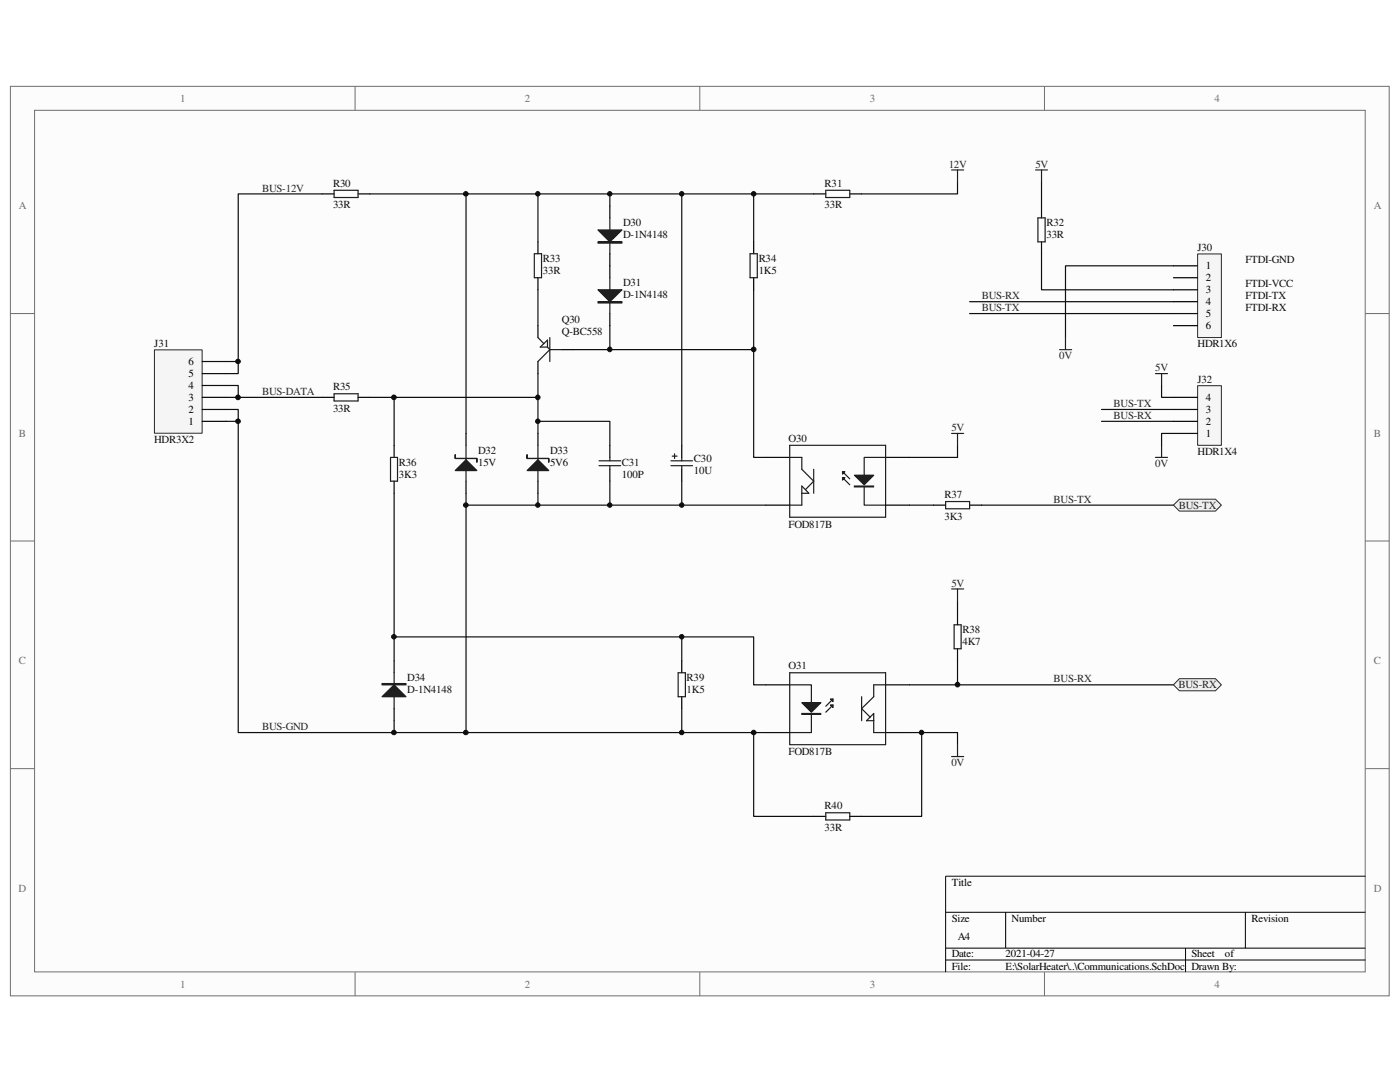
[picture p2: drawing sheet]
<svg xmlns="http://www.w3.org/2000/svg" width="279mm" height="216mm" viewBox="0 0 279 216" stroke-linecap="round" stroke-linejoin="round" font-family="sans-serif">
<path d="M2.1 17.3h275.1v181.4h-275.1z" fill="#fcfcfc"/>
<path d="M2.1 17.2h275.1v181.5h-275.1z" fill="none" stroke="#6e6e6e" stroke-width=".2"/>
<path d="M6.9 22.1h265.6v171.8h-265.6z" fill="#fcfcfc"/>
<g fill="none" stroke="#6e6e6e" stroke-width=".2">
<path d="M70.9 17.2v4.8M139.7 17.2v4.8M208.4 17.2v4.8M6.9 22h265.6v171.9h-265.6zM2.1 62.6h4.8M272.5 62.6h4.8M2.1 107.9h4.8M272.5 107.9h4.8M2.1 153.4h4.8M272.5 153.4h4.8M70.9 194v4.8M139.7 194v4.8"/>
<path d="M208.4 194v4.8"/>
</g>
<path d="M272.5 174.8h-83.8v19.2M188.7 182h83.8M188.7 189.2h83.8M188.7 191.6h83.8M200.7 182v7.2M236.6 189.2v4.8M248.5 182v7.2" fill="none" stroke="#000" stroke-width=".2"/>
<path d="M152.8 136.7h4.8M176.7 136.7h4.8M176.7 146.2h4.8" fill="none" stroke="#000" stroke-width=".24"/>
<path d="M157.6 134.2h19.1v14.4h-19.1zM166.2 139.5l-1.4 1.4M166.2 140.7l-1.4 1.4" fill="none" stroke="#1c1c1c" stroke-width=".24"/>
<path d="M160 140.2h3.8l-1.9 1.9z" fill="#1c1c1c"/>
<path d="M160 140.2h3.8l-1.9 1.9zM160 142.4h3.8v.1h-3.8z" fill="none" stroke="#1c1c1c" stroke-width=".24"/>
<path d="M160 142.5h3.8" fill="none" stroke="#1c1c1c" stroke-width=".2"/>
<path d="M165.7 139.5h.5v.5z" fill="#1c1c1c"/>
<path d="M165.7 139.5h.5v.5z" fill="none" stroke="#1c1c1c" stroke-width=".24"/>
<path d="M165.7 140.7h.5v.5z" fill="#1c1c1c"/>
<path d="M76.2 136.4h4.8v.3h-4.8zM78.7 134.2v7.2M157.6 136.7h4.3v3.5M172 139v4.8M176.7 136.7h-2.3v2.3l-2.4 2.4 1.7 1.7M161.9 142.6v3.6h-4.3M165.7 140.7h.5v.5zM174.4 143.8h-1.5l1.5-1.4v3.8h2.3" fill="none" stroke="#1c1c1c" stroke-width=".24"/>
<path d="M78.7 131.9v2.3M78.7 141.4v2.4M152.8 146.2h4.8" fill="none" stroke="#000" stroke-width=".24"/>
<path d="M76.2 136.5h4.8" fill="none" stroke="#1c1c1c" stroke-width=".25"/>
<path d="M76.2 139l2.5-2.3 2.3 2.3z" fill="#1c1c1c"/>
<path d="M157.6 88.9h19.1v14.3h-19.1zM168.1 95.3l1.5 1.4M168.1 94.1l1.5 1.4M76.2 139l2.5-2.3 2.3 2.3z" fill="none" stroke="#1c1c1c" stroke-width=".24"/>
<path d="M191.1 119.9v2.4M191.1 131.9v4.8h-9.6M191.1 136.7h43.1M78.7 143.8v2.4M181.5 146.2h9.6v2.4" fill="none" stroke="#0e0e0e" stroke-width=".24"/>
<path d="M189.9 117.5h2.4M191.1 117.5v2.4M189.9 151h2.4M191.1 148.6v2.4" fill="none" stroke="#262626" stroke-width=".24"/>
<path d="M152.8 91.3h4.8M176.7 91.3h4.8M152.8 100.8h4.8" fill="none" stroke="#000" stroke-width=".24"/>
<path d="M170.5 94.8h3.9l-1.9 1.9z" fill="#1c1c1c"/>
<path d="M170.5 94.8h3.9l-1.9 1.9zM170.5 97h3.8v.2h-3.8z" fill="none" stroke="#1c1c1c" stroke-width=".24"/>
<path d="M170.5 97.1h3.8" fill="none" stroke="#1c1c1c" stroke-width=".2"/>
<path d="M168.1 94.1h.5l-.5 .5z" fill="#1c1c1c"/>
<path d="M168.1 94.1h.5l-.5 .5z" fill="none" stroke="#1c1c1c" stroke-width=".24"/>
<path d="M168.1 95.3h.5l-.5 .5z" fill="#1c1c1c"/>
<g fill="none" stroke="#1c1c1c" stroke-width=".24">
<path d="M119.3 48.3h4.8v.2h-4.8zM121.7 43.5v7.1M107.4 67.4l1.1 1.2M107.8 69.3l1.5-1.4v1.4zM109.3 69.3l.4 .5M109.7 67.4v4.7M109.7 69.8l-2.3 2.3M109.7 69.8h2.4M157.6 91.3h2.4v2.3l2.4 2.4-1.7 1.7M160.7 97.7l-.7-.7v3.8h-2.4M160.7 97.7l.7 .7h-1.4M162.4 93.6v4.8"/>
<path d="M168.1 95.3h.5l-.5 .5zM172.5 97.2v3.6h4.2M176.7 91.3h-4.2v3.5"/>
</g>
<path d="M121.7 41.1v2.4M121.7 50.6v2.4M107.4 65v2.4M107.4 72.1v2.4M112.1 69.8h2.4M176.7 100.8h4.8" fill="none" stroke="#000" stroke-width=".24"/>
<path d="M191.1 88.9v2.4h-9.6M181.5 100.8h4.8M195.9 100.8h38.3" fill="none" stroke="#0e0e0e" stroke-width=".24"/>
<path d="M189.9 86.5h2.4M191.1 86.5v2.4" fill="none" stroke="#262626" stroke-width=".24"/>
<path d="M119.3 48.4h4.8" fill="none" stroke="#1c1c1c" stroke-width=".25"/>
<path d="M119.3 45.9h4.8l-2.4 2.4z" fill="#1c1c1c"/>
<path d="M119.3 45.9h4.8l-2.4 2.4zM121.7 55.4v7.2M119.3 60.2h4.8v.3h-4.8z" fill="none" stroke="#1c1c1c" stroke-width=".24"/>
<path d="M121.7 53v2.4M121.7 62.6v2.4" fill="none" stroke="#000" stroke-width=".24"/>
<path d="M119.3 60.3h4.8" fill="none" stroke="#1c1c1c" stroke-width=".25"/>
<path d="M119.3 57.8h4.8l-2.4 2.4z" fill="#1c1c1c"/>
<path d="M106.6 50.6h1.5v4.8h-1.5zM119.3 57.8h4.8l-2.4 2.4zM66.7 78.6h4.8v1.4h-4.8zM133.9 92.9h4.3M133.9 91.9h4.3M134.2 91h.9M134.6 90.6v.9M136.1 91.3v.6M136.1 92.9v.7M190.4 124.7h1.4v4.8h-1.4z" fill="none" stroke="#1c1c1c" stroke-width=".24"/>
<path d="M107.4 48.3v2.3M107.4 55.4v2.4M64.3 79.3h2.4M71.5 79.3h2.3M136.1 88.9v2.4M136.1 93.6v2.4M191.1 122.3v2.4M191.1 129.5v2.4" fill="none" stroke="#000" stroke-width=".24"/>
<g fill="none" stroke="#0e0e0e" stroke-width=".24">
<path d="M73.8 38.7h33.6M93 38.7v47.8M121.7 38.7h14.4v50.2M136.1 38.7h14.3v9.6M107.4 57.8v7.2M121.7 41.1v-2.4h-14.3v9.6M150.4 57.8v12M73.8 79.3h33.6v7.2M78.7 79.3v9.6M121.7 65v4.8h-7.2M121.7 69.8h28.7v21.5h2.4M78.7 98.4v28.7h71.7v9.6h2.4"/>
<path d="M93 98.4v2.4h14.4M136.1 96v4.8h-28.7v-2.4M93 100.8v45.4M136.1 100.8h16.7"/>
</g>
<path d="M234.2 100.8l1.2-1.2h7.2l1.2 1.2-1.2 1.2h-7.2z" fill-rule="evenodd" fill="#f0f0f0"/>
<path d="M234.2 100.8l1.2-1.2h7.2l1.2 1.2-1.2 1.2h-7.2z" fill="none" stroke="#262626" stroke-width=".2"/>
<path d="M235.4 135.4h7.2l1.2 1.3-1.2 1.1h-7.2l-1.2-1.1z" fill-rule="evenodd" fill="#f0f0f0"/>
<path d="M235.4 135.4h7.2l1.2 1.3-1.2 1.1h-7.2l-1.2-1.1z" fill="none" stroke="#262626" stroke-width=".2"/>
<path d="M107.4 86.5v2.4M107.4 96v2.4M121.7 88.9v2.4M121.7 93.6v2.4" fill="none" stroke="#000" stroke-width=".24"/>
<path d="M107.4 88.9v7.1M119.5 92.9h4.4M119.5 91.9h4.4M121.7 91.3v.6M121.7 92.9v.7" fill="none" stroke="#1c1c1c" stroke-width=".24"/>
<path d="M107.4 74.5v4.8M107.4 84.1h14.3v4.8M121.7 96v4.8" fill="none" stroke="#0e0e0e" stroke-width=".24"/>
<path d="M105.2 90.8v.7h4.3v.7v-.7h-4.3z" fill-rule="evenodd" fill="#1c1c1c"/>
<path d="M105.2 90.8v.7h4.3v.7v-.7h-4.3z" fill="none" stroke="#1c1c1c" stroke-width=".24"/>
<path d="M105.2 93.9l2.2-2.2 2.1 2.2z" fill="#1c1c1c"/>
<path d="M149.7 50.6h1.4v4.8h-1.4zM77.9 91.3h1.4v4.7h-1.4zM105.2 93.9l2.2-2.2 2.1 2.2zM188.7 100.1h4.8v1.4h-4.8z" fill="none" stroke="#1c1c1c" stroke-width=".24"/>
<path d="M150.4 48.3v2.3M150.4 55.4v2.4M78.7 88.9v2.4M78.7 96v2.4M186.3 100.8h2.4M193.5 100.8h2.4" fill="none" stroke="#000" stroke-width=".24"/>
<path d="M239.1 50.7h4.7v16.7h-4.7z" fill="#f5f5f5"/>
<path d="M239 50.7h4.8v16.7h-4.8z" fill="none" stroke="#262626" stroke-width=".2"/>
<g fill="none" stroke="#000" stroke-width=".24">
<path d="M64.3 38.7h2.4M71.5 38.7h2.3M162.4 38.7h2.4M169.6 38.7h2.4M207.9 41.1v2.4M207.9 48.3v2.3M234.2 53h4.8M234.2 55.4h4.8M234.2 57.8h4.8M234.2 60.2h4.8M234.2 62.6h4.8M234.2 65h4.8"/>
<path d="M136.1 131.9v2.3M136.1 139v2.4M162.4 162.9h2.4M169.6 162.9h2.4"/>
</g>
<path d="M150.4 38.7h12M191.1 36.3v2.4h-19.1M207.9 36.3v4.8M207.9 50.6v7.2h26.3M234.2 53h-21.6v14.4M193.5 60.2h40.7M193.5 62.6h40.7M78.7 127.1v4.8M136.1 127.1v4.8M136.1 141.4v4.8M150.4 146.2v16.7h12M183.9 146.2v16.7h-11.9" fill="none" stroke="#0e0e0e" stroke-width=".24"/>
<path d="M189.9 33.9h2.4M191.1 33.9v2.4M206.7 33.9h2.3M207.9 33.9v2.4M211.5 69.8h2.4M212.6 67.4v2.4" fill="none" stroke="#262626" stroke-width=".24"/>
<path d="M66.7 38h4.8v1.4h-4.8zM164.8 38h4.8v1.4h-4.8zM207.1 43.5h1.5v4.8h-1.5zM135.3 134.2h1.5v4.8h-1.5zM164.8 162.2h4.8v1.4h-4.8z" fill="none" stroke="#1c1c1c" stroke-width=".24"/>
<path d="M30.9 69.8h9.4v16.6h-9.4z" fill="#f5f5f5"/>
<path d="M30.8 69.8h9.5v16.6h-9.5z" fill="none" stroke="#262626" stroke-width=".2"/>
<path d="M40.3 74.5h4.8M40.3 79.3h4.8M40.3 76.9h4.8M40.3 72.1h4.8M40.3 84.1h4.8M40.3 81.7h4.8M93 86.5v2.4M93 96v2.4" fill="none" stroke="#000" stroke-width=".24"/>
<path d="M64.3 38.7h-16.8v33.4h-2.4M45.1 76.9h2.4v2.4M45.1 79.3h19.2M47.5 72.1v2.4h-2.4M45.1 81.7h2.4v64.5h105.3M45.1 84.1h2.4" fill="none" stroke="#0e0e0e" stroke-width=".24"/>
<path d="M93 88.9v7.1" fill="none" stroke="#1c1c1c" stroke-width=".24"/>
<path d="M90.8 90.8v.7h4.4v.7v-.7h-4.4z" fill-rule="evenodd" fill="#1c1c1c"/>
<path d="M90.8 90.8v.7h4.4v.7v-.7h-4.4z" fill="none" stroke="#1c1c1c" stroke-width=".24"/>
<path d="M93 91.7l2.2 2.2h-4.4z" fill="#1c1c1c"/>
<path d="M93 91.7l2.2 2.2h-4.4z" fill="none" stroke="#1c1c1c" stroke-width=".24"/>
<path d="M239.1 77h4.7v11.9h-4.7z" fill="#f5f5f5"/>
<path d="M239 77h4.8v11.9h-4.8z" fill="none" stroke="#262626" stroke-width=".2"/>
<path d="M234.2 79.3h4.8M234.2 86.5h4.8M234.2 84.1h4.8M234.2 81.7h4.8" fill="none" stroke="#000" stroke-width=".24"/>
<path d="M230.6 74.5h2.4M231.8 74.5v2.4M230.6 91.3h2.4M231.8 88.9v2.4" fill="none" stroke="#262626" stroke-width=".24"/>
<path d="M231.8 76.9v2.4h2.4M219.8 81.7h14.4M219.8 84.1h14.4M234.2 86.5h-2.4v2.4" fill="none" stroke="#0e0e0e" stroke-width=".24"/>
<circle cx="47.5" cy="84.1" r=".46" fill="#0e0e0e"/>
<circle cx="47.5" cy="84.1" r=".46" fill="none" stroke="#0e0e0e" stroke-width=".2"/>
<circle cx="47.5" cy="79.3" r=".46" fill="#0e0e0e"/>
<circle cx="47.5" cy="79.3" r=".46" fill="none" stroke="#0e0e0e" stroke-width=".2"/>
<circle cx="47.5" cy="72.1" r=".45" fill="#0e0e0e"/>
<circle cx="47.5" cy="72.1" r=".45" fill="none" stroke="#0e0e0e" stroke-width=".2"/>
<circle cx="78.6" cy="146.2" r=".46" fill="#0e0e0e"/>
<circle cx="78.6" cy="146.2" r=".46" fill="none" stroke="#0e0e0e" stroke-width=".2"/>
<circle cx="78.6" cy="127.1" r=".46" fill="#0e0e0e"/>
<circle cx="78.6" cy="127.1" r=".46" fill="none" stroke="#0e0e0e" stroke-width=".2"/>
<circle cx="78.6" cy="79.3" r=".46" fill="#0e0e0e"/>
<circle cx="78.6" cy="79.3" r=".46" fill="none" stroke="#0e0e0e" stroke-width=".2"/>
<circle cx="93" cy="146.2" r=".46" fill="#0e0e0e"/>
<circle cx="93" cy="146.2" r=".46" fill="none" stroke="#0e0e0e" stroke-width=".2"/>
<circle cx="93" cy="100.8" r=".46" fill="#0e0e0e"/>
<circle cx="93" cy="100.8" r=".46" fill="none" stroke="#0e0e0e" stroke-width=".2"/>
<circle cx="93" cy="38.7" r=".46" fill="#0e0e0e"/>
<circle cx="93" cy="38.7" r=".46" fill="none" stroke="#0e0e0e" stroke-width=".2"/>
<circle cx="107.3" cy="100.8" r=".45" fill="#0e0e0e"/>
<circle cx="107.3" cy="100.8" r=".45" fill="none" stroke="#0e0e0e" stroke-width=".2"/>
<circle cx="107.3" cy="84.1" r=".45" fill="#0e0e0e"/>
<circle cx="107.3" cy="84.1" r=".45" fill="none" stroke="#0e0e0e" stroke-width=".2"/>
<circle cx="107.3" cy="79.3" r=".46" fill="#0e0e0e"/>
<circle cx="107.3" cy="79.3" r=".46" fill="none" stroke="#0e0e0e" stroke-width=".2"/>
<circle cx="107.3" cy="38.7" r=".45" fill="#0e0e0e"/>
<circle cx="107.3" cy="38.7" r=".45" fill="none" stroke="#0e0e0e" stroke-width=".2"/>
<circle cx="121.7" cy="100.8" r=".44" fill="#0e0e0e"/>
<circle cx="121.7" cy="100.8" r=".44" fill="none" stroke="#0e0e0e" stroke-width=".2"/>
<circle cx="121.7" cy="69.7" r=".45" fill="#0e0e0e"/>
<circle cx="121.7" cy="69.7" r=".45" fill="none" stroke="#0e0e0e" stroke-width=".2"/>
<circle cx="121.7" cy="38.7" r=".44" fill="#0e0e0e"/>
<circle cx="121.7" cy="38.7" r=".44" fill="none" stroke="#0e0e0e" stroke-width=".2"/>
<circle cx="136" cy="146.2" r=".44" fill="#0e0e0e"/>
<circle cx="136" cy="146.2" r=".44" fill="none" stroke="#0e0e0e" stroke-width=".2"/>
<circle cx="136" cy="127.1" r=".44" fill="#0e0e0e"/>
<circle cx="136" cy="127.1" r=".44" fill="none" stroke="#0e0e0e" stroke-width=".2"/>
<circle cx="136" cy="100.8" r=".44" fill="#0e0e0e"/>
<circle cx="136" cy="100.8" r=".44" fill="none" stroke="#0e0e0e" stroke-width=".2"/>
<circle cx="136" cy="38.7" r=".44" fill="#0e0e0e"/>
<circle cx="136" cy="38.7" r=".44" fill="none" stroke="#0e0e0e" stroke-width=".2"/>
<circle cx="150.4" cy="146.2" r=".46" fill="#0e0e0e"/>
<circle cx="150.4" cy="146.2" r=".46" fill="none" stroke="#0e0e0e" stroke-width=".2"/>
<circle cx="150.4" cy="69.7" r=".46" fill="#0e0e0e"/>
<circle cx="150.4" cy="69.7" r=".46" fill="none" stroke="#0e0e0e" stroke-width=".2"/>
<circle cx="150.4" cy="38.7" r=".46" fill="#0e0e0e"/>
<circle cx="150.4" cy="38.7" r=".46" fill="none" stroke="#0e0e0e" stroke-width=".2"/>
<circle cx="183.9" cy="146.2" r=".45" fill="#0e0e0e"/>
<circle cx="183.9" cy="146.2" r=".45" fill="none" stroke="#0e0e0e" stroke-width=".2"/>
<circle cx="191.1" cy="136.6" r=".46" fill="#0e0e0e"/>
<circle cx="191.1" cy="136.6" r=".46" fill="none" stroke="#0e0e0e" stroke-width=".2"/>
<g font-size="2.2" fill="#6e6e6e">
<text x="36" y="20.3">1</text>
<text x="104.8" y="20.3">2</text>
<text x="173.6" y="20.3">3</text>
<text x="242.4" y="20.3">4</text>
<text x="3.8" y="41.8">A</text>
<text x="274.2" y="41.8">A</text>
<text x="3.8" y="87.2">B</text>
<text x="274.2" y="87.2">B</text>
<text x="3.8" y="132.5">C</text>
<text x="274.2" y="132.5">C</text>
<text x="3.7" y="177.9">D</text>
<text x="274.1" y="177.9">D</text>
<text x="36" y="197.1">1</text>
<text x="104.8" y="197.1">2</text>
<text x="173.6" y="197.1">3</text>
<text x="242.4" y="197.1">4</text>
</g>
<g font-size="2.2" fill="#262626">
<text x="189.4" y="33.4">12V</text>
<text x="206.6" y="33.4">5V</text>
<text x="52.3" y="38.2">BUS-12V</text>
<text x="195.9" y="59.7">BUS-RX</text>
<text x="195.9" y="62.1">BUS-TX</text>
<text x="211.4" y="71.6">0V</text>
<text x="230.5" y="74">5V</text>
<text x="52.3" y="78.8">BUS-DATA</text>
<text x="222.2" y="81.2">BUS-TX</text>
<text x="222.2" y="83.6">BUS-RX</text>
<text x="189.9" y="86">5V</text>
<text x="230.5" y="93.1">0V</text>
<text x="210.3" y="100.3">BUS-TX</text>
<text x="235.2" y="101.5">BUS-TX</text>
<text x="189.9" y="117.1">5V</text>
<text x="210.3" y="136.1">BUS-RX</text>
<text x="235.2" y="137.3">BUS-RX</text>
<text x="52.3" y="145.7">BUS-GND</text>
<text x="189.9" y="152.9">0V</text>
</g>
<g font-size="2.2" fill="#0e0e0e">
<text x="66.5" y="37.3">R30</text>
<text x="66.5" y="41.6">33R</text>
<text x="164.5" y="37.3">R31</text>
<text x="164.5" y="41.6">33R</text>
<text x="124.4" y="45.2">D30</text>
<text x="124.4" y="47.5">D-1N4148</text>
<text x="208.8" y="45.2">R32</text>
<text x="208.8" y="47.5">33R</text>
<text x="108.3" y="52.3">R33</text>
<text x="151.4" y="52.3">R34</text>
<text x="239" y="50.2">J30</text>
<text x="248.6" y="52.5">FTDI-GND</text>
<text x="108.3" y="54.7">33R</text>
<text x="124.4" y="57.1">D31</text>
<text x="124.4" y="59.5">D-1N4148</text>
<text x="151.4" y="54.7">1K5</text>
<text x="248.6" y="59.7">FTDI-TX</text>
<text x="248.6" y="57.3">FTDI-VCC</text>
<text x="112.1" y="64.5">Q30</text>
<text x="248.6" y="62.1">FTDI-RX</text>
<text x="30.8" y="69.3">J31</text>
<text x="112.1" y="66.9">Q-BC558</text>
<text x="239" y="69.3">HDR1X6</text>
<text x="66.5" y="77.9">R35</text>
<text x="239" y="76.5">J32</text>
<text x="66.5" y="82.2">33R</text>
<text x="30.8" y="88.4">HDR3X2</text>
<text x="157.4" y="88.1">O30</text>
<text x="79.6" y="92.9">R36</text>
<text x="79.6" y="95.3">3K3</text>
<text x="95.4" y="90.6">D32</text>
<text x="95.4" y="92.9">15V</text>
<text x="109.8" y="90.6">D33</text>
<text x="109.8" y="92.9">5V6</text>
<text x="124.1" y="92.9">C31</text>
<text x="124.1" y="95.3">100P</text>
<text x="138.5" y="92.2">C30</text>
<text x="138.5" y="94.6">10U</text>
<text x="239" y="90.8">HDR1X4</text>
<text x="188.5" y="99.4">R37</text>
<text x="157.4" y="105.3">FOD817B</text>
<text x="188.5" y="103.7">3K3</text>
<text x="192.1" y="126.4">R38</text>
<text x="192.1" y="128.7">4K7</text>
<text x="81.3" y="135.9">D34</text>
<text x="137" y="135.9">R39</text>
<text x="157.4" y="133.5">O31</text>
<text x="81.3" y="138.3">D-1N4148</text>
<text x="137" y="138.3">1K5</text>
<text x="157.4" y="150.7">FOD817B</text>
<text x="164.5" y="161.5">R40</text>
<text x="164.5" y="165.8">33R</text>
</g>
<g font-size="2.2">
<text x="240.7" y="53.8">1</text>
<text x="240.7" y="56.1">2</text>
<text x="240.7" y="58.5">3</text>
<text x="240.7" y="60.9">4</text>
<text x="240.7" y="63.3">5</text>
<text x="240.7" y="65.7">6</text>
<text x="37.6" y="75.2">5</text>
<text x="37.6" y="77.6">4</text>
<text x="37.6" y="72.9">6</text>
<text x="37.6" y="82.4">2</text>
<text x="37.6" y="80">3</text>
<text x="240.7" y="82.4">3</text>
<text x="240.7" y="80">4</text>
<text x="37.6" y="84.8">1</text>
<text x="240.7" y="87.2">1</text>
<text x="240.7" y="84.8">2</text>
<text x="189.9" y="176.7">Title</text>
<text x="189.9" y="183.9">Size</text>
<text x="201.9" y="183.9">Number</text>
<text x="249.8" y="183.9">Revision</text>
<text x="189.9" y="191.1">Date:</text>
<text x="191.1" y="187.5">A4</text>
<text x="200.7" y="191.1">2021-04-27</text>
<text x="237.8" y="191.1">Sheet</text>
<text x="244.5" y="191.1">of</text>
<text x="189.9" y="193.5">File:</text>
<text x="200.7" y="193.5">E:\SolarHeater\..\Communications.SchDoc Drawn By:</text>
</g>
</svg>
